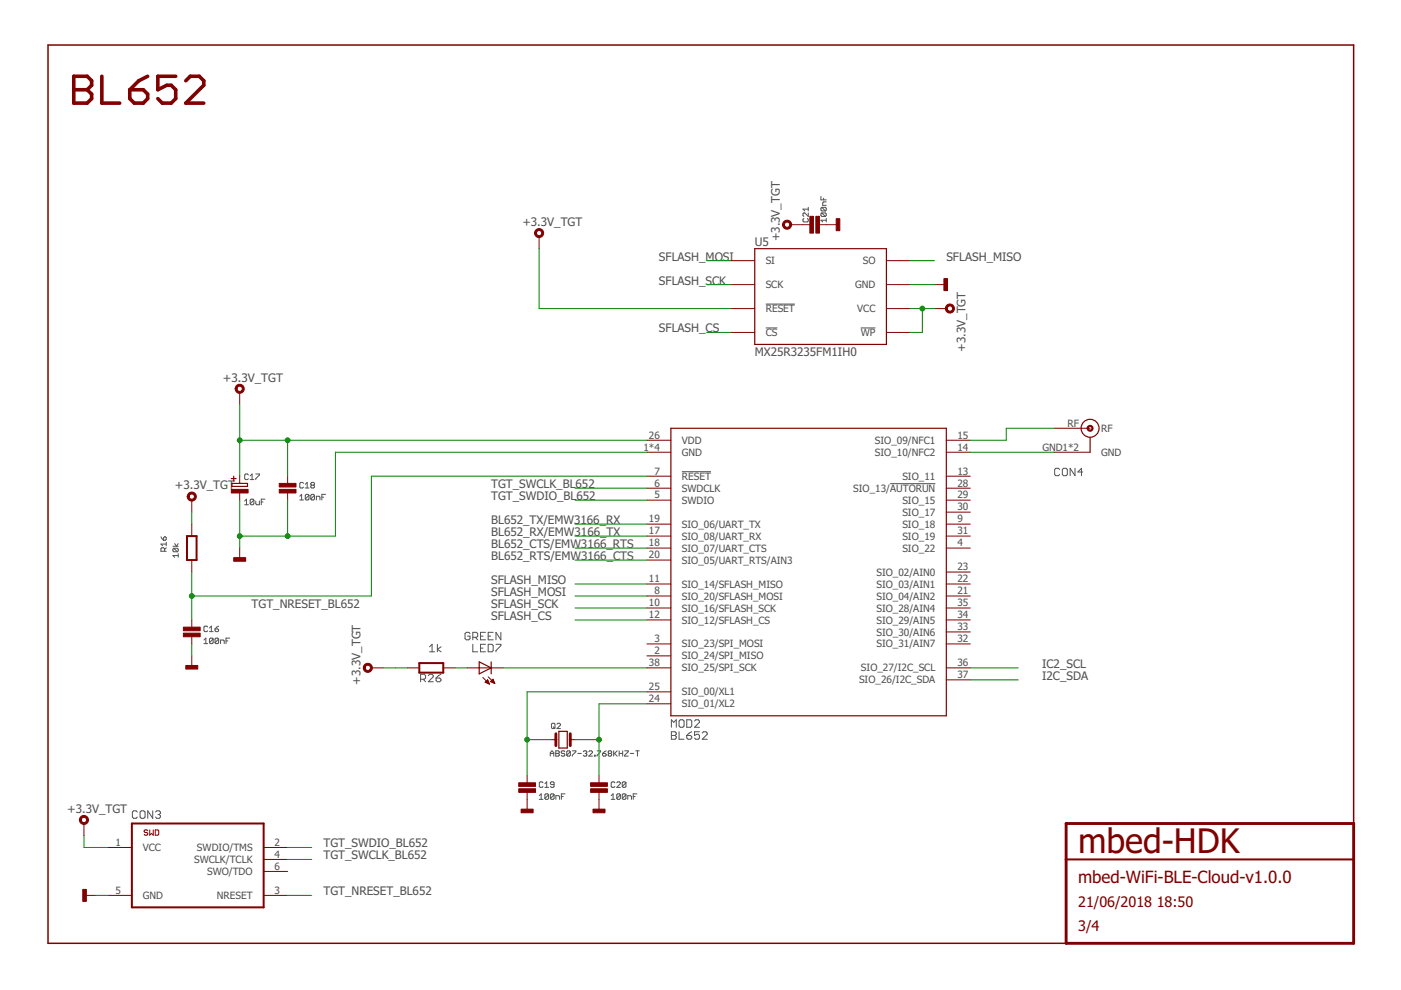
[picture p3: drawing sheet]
<svg xmlns="http://www.w3.org/2000/svg" width="297mm" height="210mm" viewBox="0 0 297 210" stroke-linecap="round" stroke-linejoin="round" font-family="sans-serif">
<g fill="none" stroke="#505050" stroke-width=".21">
<path d="M170.4 46.3l-.2 .2v.4l.2 .2h.8l.2-.2v-.4l-.2-.2M171.4 45.1v.8l-.8-.8h-.2l-.2 .2v.4l.2 .2M171.4 44v.7M171.4 44.3h-1.2l.4 .4M174.1 41.6v.8h1.1M174.2 44h.8l.2 .2v.3l-.2 .2M174.2 45.1h.8l.2 .2v.4l-.2 .2M174.2 45.1l-.1 .2v.4l.1 .2h.8M174.2 44l-.1 .2v.3l.1 .2h.8M174.2 45.1l.8 .8M174.2 44l.8 .7M174.6 42v.4"/>
<path d="M175.2 46.7h-1.1l.3 .4M175.2 46.3v.8M175.2 42.8h-.6l-.2 .2v.5h.8M162.3 64.5h6.2M162.3 69.5h2.5M182.5 69.5h3.1M224.7 99.5l-.3-.2h-.5l-.3 .2v1.1l.3 .3h.5l.3-.3M225.2 99.5l.3-.2h.5l.3 .2v1.1l-.3 .3h-.5l-.3-.3zM227.9 99.3v1.6l-1-1.6v1.6M34.1 113.8l.6 .8M34.7 114l.2-.2 .3 .2v.4l-.1 .2h-.4zM34.9 116.9v-.6l-.2-.2h-.4l-.2 .2v.6h1.1"/>
<path d="M35.2 115.4h-1.1l.4 .3M35.2 116.1l-.3 .4M35.2 115v.7M36.7 115.8h1.1M36.9 116.2h.7l.2 .2v.4l-.2 .2M36.9 116.2l-.2 .2v.4l.2 .2h.7M36.9 116.2l.7 .8M37 115.3l.4 .5 .4-.5M37.8 117.8h-1.1l.3 .4M37.8 117.4v.8M51.9 106.2l.4-.4v1.2M51.9 107h.8"/>
<path d="M52.7 100.7l-.2-.2h-.4l-.2 .2v.8l.2 .2h.4l.2-.2M53 101.7h.8M53 100.9l.4-.4v1.2M53.8 106v.8l-.2 .2h-.4l-.2-.2M53.8 106l-.2-.2h-.4l-.2 .2v.8M53.8 106l-.8 .8M54.2 106.2v.6l.2 .2h.6v-.8M54.2 100.5h.8v.2l-.8 .8v.2M55.4 106.4h.4M56.2 105.8h-.8v1.2M63.6 105.2l.3-.4v1.2M63.6 106h.7"/>
<path d="M64.3 102.5l-.1-.2h-.4l-.2 .2v.8l.2 .2h.4l.1-.2M64.7 103.5h.8M64.7 102.7l.4-.4v1.2M65.5 105v.8l-.2 .2h-.4l-.2-.2M65.5 105l-.2-.2h-.4l-.2 .2v.8M65.5 105l-.8 .8M66.1 102.9l-.2-.2 .2-.4h.4l.2 .2-.2 .4M66.1 102.9l-.2 .2 .2 .4h.4l.2-.2-.2-.4M66.1 102.9h.4M66.7 105v.8l-.2 .2h-.4l-.2-.2M66.7 105l-.2-.2h-.4l-.2 .2v.8M66.7 105l-.8 .8"/>
<path d="M67.1 106v-.8h.5l.2 .2v.6M68.2 105.4h.4M69 104.8h-.8v1.2M144.6 100h6.1M188.7 102.6h9.6M229.6 100.1h-1.1l.8-.8v1.6M43.2 135.7l.4-.4v1.2M43.2 136.5h.8M44 132.9l-.2-.1h-.4l-.2 .1v.8l.2 .2h.4l.2-.2M44.4 133.9h.8M44.4 133.2l.4-.4v1.1M45.2 135.5v.8l-.2 .2h-.4l-.2-.2"/>
<path d="M45.2 135.5l-.2-.2h-.4l-.2 .2v.8M45.2 135.5l-.8 .8M45.6 133.3h.6l.2 .4-.2 .2h-.4l-.2-.2zM46.4 135.5v.8l-.2 .2h-.4l-.2-.2M46.4 135.5l-.2-.2h-.4l-.2 .2v.8M46.4 135.5l-.8 .8M46.4 132.8l-.8 .5M46.8 136.5v-.8h.5l.2 .2v.6M47.9 135.9h.4M48.7 135.3h-.8v1.2M91.1 137.1l.5-.5v1.6M91.1 138.2h1"/>
<path d="M92.7 136.6v1.6M93.5 137.1l-.8 .6 .8 .5M99.7 134.3l-.3-.2h-.5l-.3 .2v1.1l.3 .3h.5l.3-.3v-.5h-.6M100.2 136.6v1.6h1.1M100.2 135.1h.8l.3-.2v-.6l-.3-.2h-.8v1.6M100.8 135.1l.5 .6M101.9 134.9h.5M101.9 137.4h.5M102.9 136.6h-1v1.6h1M102.9 134.1h-1v1.6h1M103.5 136.6h.8l.3 .3v1l-.3 .3h-.8zM103.5 134.9h.5"/>
<path d="M104.6 134.1h-1.1v1.6h1.1M105.2 136.6h1v.3l-1 1v.3M106.2 134.1v1.6l-1-1.6v1.6M89.2 144h.8l.2-.2v-.6l-.2-.2h-.8v1.5M89.7 144l.5 .5M90.8 143.2l.3-.2h.5l.3 .2v.3l-1.1 1h1.1M92.5 143.8h.7l.3 .2v.3l-.3 .2h-.5l-.2-.2zM93.5 143l-1 .8M116.7 159.7h.7M117.1 153.4h.4l.2 .1v.8l-.2 .2h-.4l-.2-.2v-.8zM117.3 154.1l.4 .4M117.8 159.7h.6"/>
<path d="M117.8 159.2h.6l.2 .2-.2 .3 .2 .4-.2 .2h-.6zM118.1 153.5l.2-.1h.3l.2 .1v.2l-.7 .8h.7M119.7 159.4l-.1-.2h-.4l-.2 .2 .2 .3h.4l.1 .2-.1 .4h-.4l-.2-.2M120.9 159.4l-.2-.2h-.3l-.2 .2v.7M120.9 159.4v.7l-.2 .2h-.3l-.2-.2M120.9 159.4l-.7 .7M121.3 159.2h.8l-.8 1.1M122.5 159.7h.8M123.7 159.4l.2-.2h.3l.2 .2-.2 .3M124.1 159.7h.1M124.2 159.7l.2 .2-.2 .4h-.3l-.2-.2M124.8 159.4l.2-.2h.4l.2 .2v.2l-.8 .7h.8"/>
<path d="M126.6 159.2h.7l-.7 1.1M127.8 159.7h.5l.2 .4-.2 .2h-.3l-.2-.2zM128.5 159.2l-.7 .5M129.1 159.7h.4M129.1 159.7l-.2-.1 .2-.4h.4l.2 .2-.2 .3M129.1 159.7l-.2 .2 .2 .4h.4l.2-.2-.2-.4M130.1 159.2v1.1M130.3 159.7l.6 .6M130.9 159.2l-.8 .7M131.3 159.7h.7M131.3 159.2v1.1M132 159.2v1.1"/>
<path d="M132.4 159.2h.8v.2l-.8 .7v.2h.8M133.6 159.7h.8M134.8 159.2h.7M135.1 159.2v1.1M142.3 154.2v-1.6l.6 .5 .5-.5v1.6M142.3 155.2h.8l.3 .2v.3l-.3 .2 .3 .3v.3l-.3 .2h-.8zM142.3 155.9h.8M144 155.2v1.5h1M144.2 152.6h.6l.2 .3v1l-.2 .3h-.6l-.2-.3v-1zM145.6 152.6h.8l.3 .3v1l-.3 .3h-.8zM145.6 155.9h.8l.3 .3v.3l-.3 .2h-.5l-.3-.2zM146.7 155.2l-1.1 .7"/>
<path d="M147.3 152.9l.2-.3h.5l.3 .3v.2l-1 1.1h1M148.3 155.2h-1v.7l.5-.2h.2l.3 .2v.6l-.3 .2h-.5l-.2-.2M148.9 155.4l.2-.2h.6l.2 .2v.3l-1 1h1M29.1 172.2l-.2-.3h-.6l-.2 .3v1l.2 .3h.6l.2-.3M29.7 172.2l.3-.3h.5l.3 .3v1l-.3 .3h-.5l-.3-.3zM32.4 171.9v1.6l-1.1-1.6v1.6M33 172.2l.2-.3h.6l.2 .3v.2l-.2 .3M33.5 172.7h.3M33.8 172.7l.2 .3v.2l-.2 .3h-.6l-.2-.3M114.3 169.5h.8M114.3 168.7l.4-.4v1.2M115.1 166l-.2-.2h-.3l-.3 .2v.8l.3 .1h.3l.2-.1"/>
<path d="M115.5 166.9h.8M115.5 166.2l.4-.4v1.1M116.3 168.5v.8l-.2 .2h-.4l-.2-.2M116.3 168.5l-.2-.2h-.4l-.2 .2v.8M116.3 168.5l-.8 .8M116.7 160.3v-.7l.3-.4 .4 .4v.7M117.5 166.3h-.6l-.2-.1 .2-.4h.4l.2 .2v.8l-.2 .1h-.4l-.2-.1M117.5 168.5v.8l-.2 .2h-.4l-.2-.2M117.5 168.5l-.2-.2h-.4l-.2 .2v.8M117.5 168.5l-.8 .8M117.9 169.5v-.8h.5l.2 .2v.6M119 168.9h.4"/>
<path d="M119.8 168.3h-.8v1.2M126 160.1h.2v.2h-.2zM129.6 168.7l.4-.4v1.2M129.6 169.5h.8M130.4 166l-.2-.2h-.4l-.2 .2v.8l.2 .1h.4l.2-.1M130.8 166l.2-.2h.3l.2 .2v.2l-.7 .7h.7M131.5 168.5v.8l-.2 .2h-.3l-.2-.2M131.5 168.5l-.2-.2h-.3l-.2 .2v.8M131.5 168.5l-.7 .8M132.7 168.5v.8l-.2 .2h-.4l-.2-.2M132.7 168.5l-.2-.2h-.4l-.2 .2v.8M132.7 166l-.2-.2h-.4l-.2 .2v.8"/>
<path d="M132.7 166v.8l-.2 .1h-.4l-.2-.1M132.7 168.5l-.8 .8M132.7 166l-.8 .8M133.1 169.5v-.8h.6l.2 .2v.6M134.3 168.9h.4M135 168.3h-.7v1.2"/>
</g>
<path d="M15.6 16.2h2.9l.9 .9v1l-.9 .9 .9 1v.9l-.9 1h-2.9zM15.6 19h2.9M21.6 16.2v5.7h3.8M27.5 19h2.9l.9 1v.9l-.9 1h-1.9l-1-1zM31.3 16.2l-1.9 .9-1.9 1.9M37.3 16.2h-3.8v2.8l1.8-.9h1l1 .9v1.9l-1 1h-1.9l-.9-1M39.4 17.1l.9-.9h1.9l1 .9v1l-3.8 3.8h3.8" fill="none" stroke="#800000" stroke-width=".76"/>
<path d="M287 174.6v-165.1h-276.8v190.5h215.8" fill="none" stroke="#800000" stroke-width=".32"/>
<path d="M117.9 155.6v2.5M120.9 155.6v2.5M226 174.6h61v25.4h-61z" fill="none" stroke="#800000" stroke-width=".61"/>
<path d="M39.6 113.7h2.1v5h-2.1zM88.9 140.6h5.1v2h-5.1zM28 174.6h27.9v17.8h-27.9zM226 182.2h61" fill="none" stroke="#800000" stroke-width=".42"/>
<g fill="#800000" stroke="#800000" stroke-width=".21">
<path d="M49.6 118.2h2.5v.8h-2.5z"/>
<path d="M49 103.8h3.6v.7h-3.6z"/>
<path d="M59.2 102.5h3.6v.8h-3.6z"/>
<path d="M59.2 103.8h3.6v.7h-3.6z"/>
<path d="M125.2 166h3.6v.7h-3.6z"/>
<path d="M125.2 167.2h3.6v.8h-3.6z"/>
<path d="M110 166h3.5v.7h-3.5z"/>
<path d="M110 167.2h3.5v.8h-3.5z"/>
<path d="M110.5 171.6h2.5v.7h-2.5z"/>
<path d="M125.7 171.6h2.6v.7h-2.6z"/>
<path d="M38.9 133h3.5v.7h-3.5z"/>
<path d="M38.9 134.2h3.5v.8h-3.5z"/>
<path d="M39.4 141.1h2.5v.8h-2.5z"/>
<path d="M200.1 59.1h.8v2.5h-.8z"/>
<path d="M171.7 45.9h.8v3.5h-.8z"/>
<path d="M173 45.9h.7v3.5h-.7z"/>
<path d="M177.3 46.4h.8v2.5h-.8z"/>
<path d="M17.5 188.6h.8v2.5h-.8z"/>
</g>
<g fill="none" stroke="#800000" stroke-width=".21">
<path d="M114.3 50.2v2.5M154.9 55.3h5.1M167.6 47.6h4.1M173.7 47.6h4.1M187.9 55.3h5.1M154.9 60.3h5.1M154.9 65.4h5.1M154.9 70.5h5.1M187.9 60.3h5.1M187.9 65.4h5.1M187.9 70.5h5.1M198.1 60.3h2.5"/>
<path d="M198.1 65.4h2.5M50.8 83.2v2.5M137.2 95.9h5M137.2 93.3h5M200.6 95.9h5.1M200.6 93.3h5.1M223.5 95.9h7.6M223.5 90.8h7.6M40.7 106v2.6M40.7 111.1v2.6M40.7 118.7v2.6M50.8 101v1.5"/>
<path d="M50.8 104.5v1.5M50.8 116.2v2.5M61 101v1.5M61 104.5v1.5M137.2 101h5M137.2 111.1h5M137.2 103.5h5M137.2 106h5M137.2 116.2h5M137.2 113.7h5M137.2 118.7h5M200.6 101h5.1"/>
<path d="M200.6 111.1h5.1M200.6 103.5h5.1M200.6 106h5.1M200.6 116.2h5.1M200.6 108.6h5.1M200.6 113.7h5.1M40.7 131.4v1.6M40.7 135v1.5M40.7 139.1v2.5M137.2 131.4h5M137.2 123.8h5M137.2 128.9h5"/>
<path d="M137.2 126.4h5M137.2 136.5h5M137.2 139.1h5M200.6 131.4h5.1M200.6 123.8h5.1M200.6 128.9h5.1M200.6 126.4h5.1M200.6 136.5h5.1M200.6 134h5.1M200.6 121.3h5.1M78.7 141.6h2.6M86.4 141.6h2.5"/>
<path d="M94 141.6h2.5M99.1 141.6h7.6M102.4 143.6l1.4 1.4M102.9 144.7l.9 .3M102.9 144.7l.5-.6 .4 .9M102.9 144.6h.7M103 144.5h.5M103.1 144.4h.4M103.1 144.8h.6M103.2 144.3h.2M103.4 144.2h.1M103.4 144.9h.3"/>
<path d="M103.5 143.5l1.4 1.4M103.7 145h.1M104 144.5h.8M104.1 144.4h.6M104.2 144.3h.4M104.3 144.6h.5M104.4 144.2h.2M104.5 144h.1M104.5 144l-.5 .5 .9 .4M104.5 144l.4 .9M104.6 144.8h.2M104.9 144.9h.1"/>
<path d="M116.8 156.8h1.1M120.9 156.8h1M137.2 141.6h5M137.2 146.7h5M137.2 149.2h5M200.6 141.6h5.1M200.6 144.1h5.1M17.8 174.6v2.5M22.9 179.7h5.1M31.3 176.1l-.2-.1h-.3l-.2 .3 .2 .2h.3l.2 .4-.2 .2h-.3l-.2-.2M31.7 176v1.1l.4-.4 .4 .4v-1.1M32.9 176h.6l.2 .1v.8l-.2 .2h-.6z"/>
<path d="M55.9 179.7h5.1M111.8 164.4v1.6M111.8 168v4.1M127 164.4v1.6M127 168v4.1M17.8 189.8h2.5M22.9 189.8h5.1M55.9 189.8h5.1M55.9 182.2h5.1M55.9 184.8h5.1"/>
</g>
<g fill="none" stroke="#800000" stroke-width=".25">
<path d="M160 52.7h27.9v20.3h-27.9zM142.2 90.8h58.4v61h-58.4zM231.1 92.8v3.1M49 101.5h1.1M49.2 102.5h3.3v.6h-3.3zM49.6 101v1M101.6 140.3l2.5 1.3-2.5 1.3zM104.1 140.3v2.6M118.5 155.1h1.8v3.5h-1.8z"/>
<circle cx="231.1" cy="90.8" r="1.91"/>
</g>
<g fill="#800000" stroke="#800000" stroke-width=".21">
<path d="M200.6 64.8a.96 .96 0 0 1 1.6 0 .96 .96 0 0 1-.5 1.5 .96 .96 0 0 1-1.3-.9h.5a.56 .56 0 0 1 .8-.5 .56 .56 0 0 1 .1 1 .56 .56 0 0 1-.9-.3v-.2h-.5z" fill-rule="evenodd"/>
<path d="M113.5 48.8a.96 .96 0 0 1 1.6 0 .96 .96 0 0 1-.5 1.5 .96 .96 0 0 1-1.3-.9h.4a.56 .56 0 0 1 .8-.5 .56 .56 0 0 1 .2 1 .56 .56 0 0 1-.9-.3l-.1-.2h-.4z" fill-rule="evenodd"/>
<path d="M166.1 47.1a.97 .97 0 0 1 1.6 0 .97 .97 0 0 1-.6 1.5 .97 .97 0 0 1-1.2-1h.4a.56 .56 0 0 1 .8-.5 .56 .56 0 0 1 .2 .9 .56 .56 0 0 1-1-.2v-.2h-.4z" fill-rule="evenodd"/>
<path d="M17 173.2a.97 .97 0 0 1 1.6 .1 .97 .97 0 0 1-.5 1.5 .97 .97 0 0 1-1.3-1h.5a.56 .56 0 0 1 .8-.4 .56 .56 0 0 1 .1 .9 .56 .56 0 0 1-.9-.3v-.2h-.5z" fill-rule="evenodd"/>
<path d="M50.1 81.8a.97 .97 0 0 1 1.5 .1 .97 .97 0 0 1-.5 1.5 .97 .97 0 0 1-1.3-1h.4a.56 .56 0 0 1 .8-.5 .56 .56 0 0 1 .2 .9 .56 .56 0 0 1-.9-.2l-.1-.2h-.4z" fill-rule="evenodd"/>
<path d="M39.9 104.7a.97 .97 0 0 1 1.6 .1 .97 .97 0 0 1-.6 1.4 .97 .97 0 0 1-1.2-.9h.4a.56 .56 0 0 1 .8-.6 .56 .56 0 0 1 .2 .9 .56 .56 0 0 1-1-.1v-.2h-.4z" fill-rule="evenodd"/>
<path d="M230.7 90.4a.64 .64 0 0 1 1 .1 .64 .64 0 0 1-.4 .9 .64 .64 0 0 1-.8-.6h.2a.39 .39 0 0 1 .6-.3 .39 .39 0 0 1 .1 .6 .39 .39 0 0 1-.6-.1l-.1-.2h-.2z" fill-rule="evenodd"/>
<path d="M77.2 141a.96 .96 0 0 1 1.6 0 .96 .96 0 0 1-.5 1.5 .96 .96 0 0 1-1.3-.9h.4a.56 .56 0 0 1 .8-.5 .56 .56 0 0 1 .1 .9 .56 .56 0 0 1-.9-.2v-.2h-.4z" fill-rule="evenodd"/>
</g>
<g fill="none" stroke="#008000" stroke-width=".21">
<path d="M114.3 52.7v12.7h40.6M149.9 55.3h5M193 55.3h5.1M149.9 60.3h5M149.9 70.5h5M193 60.3h5.1M193 65.4h5.1M195.6 65.4v5.1h-2.6M50.8 85.7v15.3M50.8 93.3h86.4M61 93.3v7.7M137.2 95.9h-66.1v17.8h-20.3"/>
<path d="M205.7 95.9h17.8M223.5 90.8h-10.2v2.5h-7.6M40.7 108.6v2.5M50.8 106v10.2M61 106v7.7M121.9 113.7h15.3M121.9 103.5h15.3M121.9 106h15.3M121.9 111.1h15.3M121.9 116.2h15.3M121.9 118.7h15.3M137.2 101h-58.5v25.4h-38"/>
<path d="M40.7 121.3v10.1M40.7 136.5v2.6M121.9 126.4h15.3M121.9 128.9h15.3M121.9 131.4h15.3M121.9 123.8h15.3M81.3 141.6h5.1M96.5 141.6h2.6M106.7 141.6h30.5M111.8 156.8h5M121.9 156.8h5.1M137.2 149.2h-10.2v15.2"/>
<path d="M137.2 146.7h-25.4v17.7M205.7 141.6h10.2M205.7 144.1h10.2M17.8 177.1v2.6h5.1M61 179.7h5.1M20.3 189.8h2.6M61 189.8h5.1M61 182.2h5.1"/>
</g>
<g fill="#008000" stroke="#008000" stroke-width=".21">
<circle cx="50.8" cy="113.7" r=".51"/>
<circle cx="61" cy="113.7" r=".51"/>
<circle cx="195.6" cy="65.4" r=".51"/>
<circle cx="61" cy="93.3" r=".51"/>
<circle cx="50.8" cy="93.3" r=".51"/>
<circle cx="127" cy="156.8" r=".51"/>
<circle cx="111.8" cy="156.8" r=".51"/>
<circle cx="40.7" cy="126.4" r=".51"/>
</g>
<text font-size="7.2" fill="#800000" x="228.6" y="181">mbed-HDK</text>
<text font-size="3.6" fill="#800000" x="228.6" y="187.3">mbed-WiFi-BLE-Cloud-v1.0.0</text>
<g font-size="3.1" fill="#800000">
<text x="228.6" y="192.4">21/06/2018</text>
<text x="228.6" y="197.5">3/4</text>
<text x="245.2" y="192.4">18:50</text>
</g>
<g font-size="2.5" fill="#505050">
<text x="110.7" y="47.9">+3.3V_TGT</text>
<text x="160" y="52.2">U5</text>
<text x="165.3" y="51.2" transform="rotate(-90 165.3 51.2)">+3.3V_TGT</text>
<text x="139.7" y="55.3">SFLASH_MOSI</text>
<text x="200.6" y="55.3">SFLASH_MISO</text>
<text x="139.7" y="60.3">SFLASH_SCK</text>
<text x="139.7" y="70.5">SFLASH_CS</text>
<text x="160" y="75.6">MX25R3235FM1IH0</text>
<text x="204.7" y="74.6" transform="rotate(-90 204.7 74.6)">+3.3V_TGT</text>
<text x="47.3" y="80.9">+3.3V_TGT</text>
<text x="37.1" y="103.8">+3.3V_TGT</text>
<text x="104.1" y="103.5">TGT_SWCLK_BL652</text>
<text x="104.1" y="106">TGT_SWDIO_BL652</text>
<text x="104.1" y="111.1">BL652_TX/EMW3166_RX</text>
<text x="104.1" y="113.7">BL652_RX/EMW3166_TX</text>
<text x="104.1" y="116.2">BL652_CTS/EMW3166_RTS</text>
<text x="104.1" y="118.7">BL652_RTS/EMW3166_CTS</text>
<text x="104.1" y="123.8">SFLASH_MISO</text>
<text x="53.4" y="128.9">TGT_NRESET_BL652</text>
<text x="104.1" y="126.4">SFLASH_MOSI</text>
<text x="104.1" y="128.9">SFLASH_SCK</text>
<text x="104.1" y="131.4">SFLASH_CS</text>
<text x="221" y="141.6">IC2_SCL</text>
<text x="76.5" y="145.2" transform="rotate(-90 76.5 145.2)">+3.3V_TGT</text>
<text x="221" y="144.1">I2C_SDA</text>
<text x="14.2" y="172.3">+3.3V_TGT</text>
<text x="68.6" y="179.7">TGT_SWDIO_BL652</text>
<text x="68.6" y="182.2">TGT_SWCLK_BL652</text>
<text x="68.6" y="189.8">TGT_NRESET_BL652</text>
</g>
<g font-size="2.1" fill="#505050">
<text x="162.4" y="56">SI</text>
<text x="182.9" y="56">SO</text>
<text x="162.4" y="61.1">SCK</text>
<text x="181.3" y="61.1">GND</text>
<text x="162.4" y="66.2">RESET</text>
<text x="162.4" y="71.3">CS</text>
<text x="181.8" y="66.2">VCC</text>
<text x="182.5" y="71.3">WP</text>
<text x="136.4" y="95.5">1*4</text>
<text x="137.6" y="93">26</text>
<text x="144.6" y="94.1">VDD</text>
<text x="185.5" y="94.1">SIO_09/NFC1</text>
<text x="203" y="93">15</text>
<text x="203" y="95.5">14</text>
<text x="221" y="95.5">GND1*2</text>
<text x="226.3" y="90.5">RF</text>
<text x="233.5" y="91.6">RF</text>
<text x="138.7" y="100.6">7</text>
<text x="144.6" y="96.7">GND</text>
<text x="144.6" y="101.7">RESET</text>
<text x="185.5" y="96.7">SIO_10/NFC2</text>
<text x="191.3" y="101.7">SIO_11</text>
<text x="203" y="100.6">13</text>
<text x="233.5" y="96.7">GND</text>
<text x="138.7" y="103.2">6</text>
<text x="138.7" y="105.7">5</text>
<text x="144.6" y="104.3">SWDCLK</text>
<text x="144.6" y="106.8">SWDIO</text>
<text x="180.9" y="104.3">SIO_13/AUTORUN</text>
<text x="191.3" y="106.8">SIO_15</text>
<text x="203" y="103.2">28</text>
<text x="203" y="105.7">29</text>
<text x="137.6" y="110.8">19</text>
<text x="137.6" y="113.3">17</text>
<text x="144.6" y="111.9">SIO_06/UART_TX</text>
<text x="191.3" y="111.9">SIO_18</text>
<text x="191.3" y="109.3">SIO_17</text>
<text x="203" y="110.8">9</text>
<text x="203" y="108.2">30</text>
<text x="203" y="113.3">31</text>
<text x="137.6" y="118.4">20</text>
<text x="137.6" y="115.8">18</text>
<text x="144.6" y="119.5">SIO_05/UART_RTS/AIN3</text>
<text x="144.6" y="117">SIO_07/UART_CTS</text>
<text x="144.6" y="114.4">SIO_08/UART_RX</text>
<text x="191.3" y="117">SIO_22</text>
<text x="191.3" y="114.4">SIO_19</text>
<text x="203" y="115.8">4</text>
<text x="137.6" y="123.5">11</text>
<text x="144.6" y="124.6">SIO_14/SFLASH_MISO</text>
<text x="185.8" y="122">SIO_02/AIN0</text>
<text x="185.8" y="124.6">SIO_03/AIN1</text>
<text x="203" y="120.9">23</text>
<text x="203" y="123.5">22</text>
<text x="137.6" y="131.1">12</text>
<text x="137.6" y="128.5">10</text>
<text x="138.7" y="126">8</text>
<text x="144.6" y="129.7">SIO_16/SFLASH_SCK</text>
<text x="144.6" y="127.1">SIO_20/SFLASH_MOSI</text>
<text x="185.8" y="129.7">SIO_28/AIN4</text>
<text x="185.8" y="127.1">SIO_04/AIN2</text>
<text x="203" y="131.1">34</text>
<text x="203" y="128.5">35</text>
<text x="203" y="126">21</text>
<text x="138.7" y="136.2">3</text>
<text x="144.6" y="132.2">SIO_12/SFLASH_CS</text>
<text x="144.6" y="137.3">SIO_23/SPI_MOSI</text>
<text x="185.8" y="137.3">SIO_31/AIN7</text>
<text x="185.8" y="134.7">SIO_30/AIN6</text>
<text x="185.8" y="132.2">SIO_29/AIN5</text>
<text x="203" y="136.2">32</text>
<text x="203" y="133.6">33</text>
<text x="137.6" y="141.2">38</text>
<text x="138.7" y="138.7">2</text>
<text x="144.6" y="139.8">SIO_24/SPI_MISO</text>
<text x="144.6" y="142.4">SIO_25/SPI_SCK</text>
<text x="182.5" y="142.4">SIO_27/I2C_SCL</text>
<text x="203" y="141.2">36</text>
<text x="203" y="143.8">37</text>
<text x="137.6" y="146.3">25</text>
<text x="137.6" y="148.9">24</text>
<text x="144.6" y="147.4">SIO_00/XL1</text>
<text x="144.6" y="150">SIO_01/XL2</text>
<text x="182.1" y="144.9">SIO_26/I2C_SDA</text>
<text x="24.5" y="179.3">1</text>
<text x="58.2" y="179.3">2</text>
<text x="30.3" y="180.5">VCC</text>
<text x="41.2" y="183">SWCLK/TCLK</text>
<text x="41.8" y="180.5">SWDIO/TMS</text>
<text x="43.9" y="185.5">SWO/TDO</text>
<text x="58.2" y="181.9">4</text>
<text x="58.2" y="184.4">6</text>
<text x="24.5" y="189.5">5</text>
<text x="30.3" y="190.6">GND</text>
<text x="46" y="190.6">NRESET</text>
<text x="58.2" y="189.5">3</text>
</g>
</svg>
